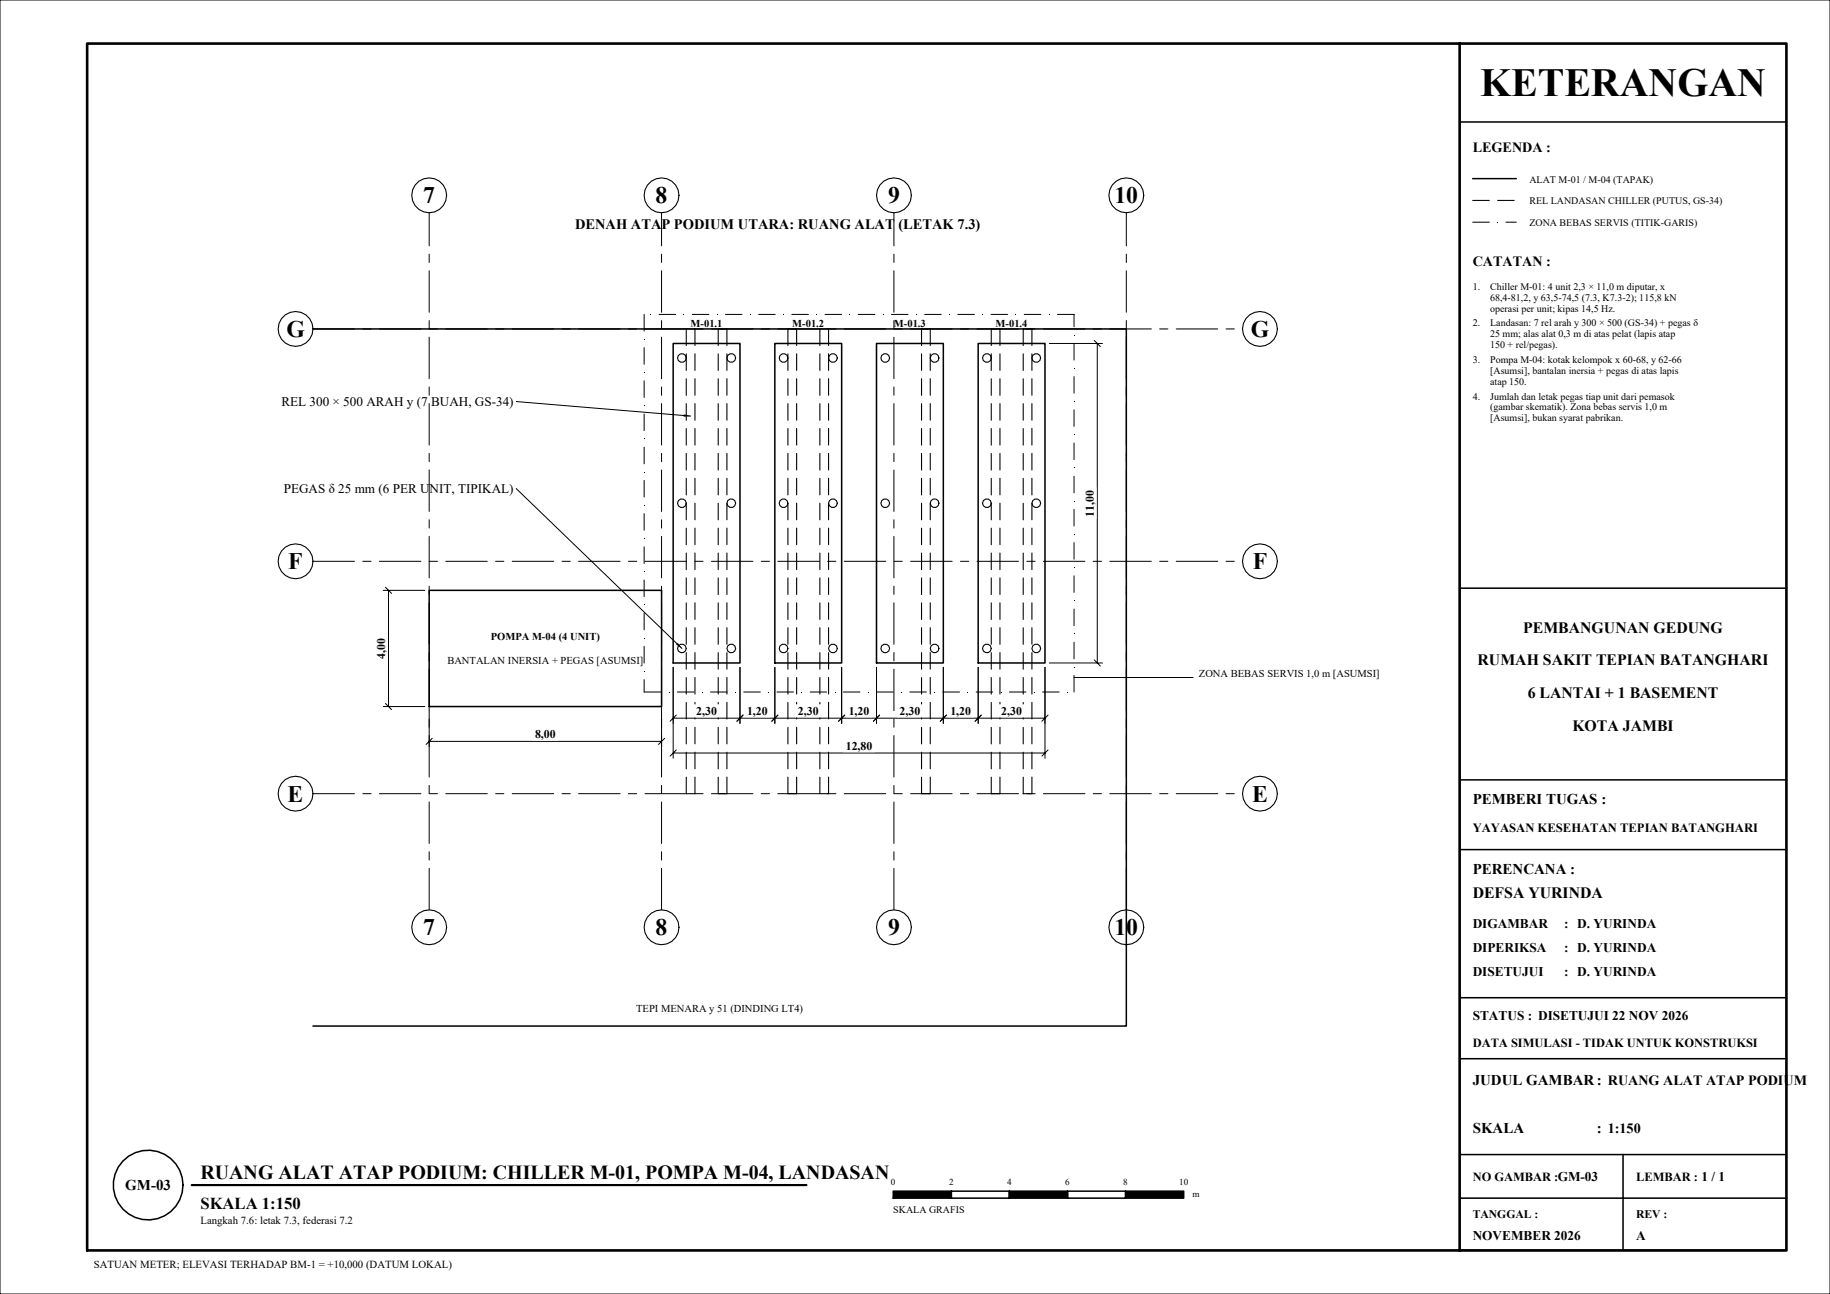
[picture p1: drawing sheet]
<svg xmlns="http://www.w3.org/2000/svg" width="420mm" height="297mm" viewBox="0 0 420 297" stroke-linecap="round" stroke-linejoin="round" font-family="sans-serif">
<!-- layer: KERTAS-TEKS -->
<g fill="#000">
<path d="M343.6 50.9h.2v.2h-.2z"/>
<path d="M205 275h13.3v-1.6zM205 273.4v1.6l13.3-1.6z"/>
<path d="M231.7 275h13.3v-1.6zM231.7 273.4v1.6l13.3-1.6z"/>
<path d="M258.3 275h13.4v-1.6zM258.3 273.4v1.6l13.4-1.6z"/>
</g>
<!-- layer: KOP -->
<path d="M0 0h420v297h-420z" fill="none" stroke="#000" stroke-width=".23"/>
<path d="M20 10h390v277h-390zM335 10v277" fill="none" stroke="#000" stroke-width=".6"/>
<path d="M335 28h75M335 135h75M335 179h75M335 195h75M335 229h75M335 243h75M335 265h75M335 275h75M372.5 265v22M335 287h75" fill="none" stroke="#000" stroke-width=".35"/>
<!-- layer: KERTAS-TEKS -->
<g fill="none" stroke="#000" stroke-width=".35">
<path d="M338 41h10"/>
<circle cx="34" cy="272" r="8"/>
</g>
<path d="M44 272h141.1" fill="none" stroke="#000" stroke-width=".5"/>
<path d="M338 46h3.8M343.7 46h3.8" fill="none" stroke="#000" stroke-width=".25"/>
<path d="M338 51h3.8M345.6 51h2.4" fill="none" stroke="#000" stroke-width=".23"/>
<!-- layer: S-GRID -->
<g fill="none" stroke="#000" stroke-width=".23">
<path d="M98.5 48.8v7.6M98.5 58.3v1.9M151.8 48.8v7.6M151.8 58.3v1.9M205.2 48.8v7.6M205.2 58.3v1.9M258.5 48.8v7.6M258.5 58.3v1.9M71.8 75.5h9.6M83.3 75.5h1.9M87.1 75.5h9.5M98.5 62.1v9.6"/>
<path d="M98.5 73.6v1.9h1.9M98.5 77.4v9.5M102.3 75.5h9.5M113.7 75.5h1.9M117.6 75.5h9.5M129 75.5h1.9M132.8 75.5h9.5M144.2 75.5h1.9M148 75.5h9.6M151.8 62.1v9.6M151.8 73.6v1.9M151.8 77.4v9.5"/>
<path d="M159.5 75.5h1.9M163.3 75.5h9.5M174.7 75.5h1.9M178.5 75.5h9.5M189.9 75.5h1.9M193.8 75.5h9.5M205.2 62.1v9.6M205.2 73.6v1.9h1.9M205.2 77.4v9.5M209 75.5h9.5M220.4 75.5h1.9M224.2 75.5h9.6"/>
<path d="M235.7 75.5h1.9M239.5 75.5h9.5M250.9 75.5h1.9M254.7 75.5h9.5M258.5 62.1v9.6M258.5 73.6v1.9M258.5 77.4v9.5M266.1 75.5h1.9M270 75.5h9.5M281.4 75.5h1.9M98.5 88.8v1.9M98.5 92.6v9.6"/>
<path d="M151.8 88.8v1.9M151.8 92.6v9.6M205.2 88.8v1.9M205.2 92.6v9.6M258.5 88.8v1.9M258.5 92.6v9.6M98.5 104.1v1.9M98.5 107.9v9.5M98.5 119.3v1.9M151.8 104.1v1.9M151.8 107.9v9.5M151.8 119.3v1.9"/>
<path d="M205.2 104.1v1.9M205.2 107.9v9.5M205.2 119.3v1.9M258.5 104.1v1.9M258.5 107.9v9.5M258.5 119.3v1.9M71.8 128.8h9.6M83.3 128.8h1.9M87.1 128.8h9.5M98.5 123.1v9.5M98.5 134.5v1.9M98.5 138.3v9.6"/>
<path d="M98.5 128.8h1.9M102.3 128.8h9.5M113.7 128.8h1.9M117.6 128.8h9.5M129 128.8h1.9M132.8 128.8h9.5M144.2 128.8h1.9M148 128.8h9.6M151.8 123.1v9.5M151.8 134.5v1.9M151.8 138.3v9.6M159.5 128.8h1.9"/>
<path d="M163.3 128.8h9.5M174.7 128.8h1.9M178.5 128.8h9.5M189.9 128.8h1.9M193.8 128.8h9.5M205.2 123.1v9.5M205.2 134.5v1.9M205.2 138.3v9.6M205.2 128.8h1.9M209 128.8h9.5M220.4 128.8h1.9M224.2 128.8h9.6"/>
<path d="M235.7 128.8h1.9M239.5 128.8h9.5M250.9 128.8h1.9M254.7 128.8h9.5M258.5 123.1v9.5M258.5 134.5v1.9M258.5 138.3v9.6M266.1 128.8h1.9M270 128.8h9.5M281.4 128.8h1.9M98.5 149.8v1.9M98.5 153.6v9.5"/>
<path d="M151.8 149.8v1.9M151.8 153.6v9.5M205.2 149.8v1.9M205.2 153.6v9.5M258.5 149.8v1.9M258.5 153.6v9.5M98.5 165v1.9M98.5 168.8v9.6M151.8 165v1.9M151.8 168.8v9.6M205.2 165v1.9M205.2 168.8v9.6"/>
<path d="M258.5 165v1.9M258.5 168.8v9.6M71.8 182.2h9.6M83.3 182.2h1.9M87.1 182.2h9.5M98.5 180.3v1.9h1.9M98.5 184.1v9.5M98.5 195.5v1.9M98.5 199.3v9.5M102.3 182.2h9.5M113.7 182.2h1.9M117.6 182.2h9.5"/>
<path d="M129 182.2h1.9M132.8 182.2h9.5M144.2 182.2h1.9M148 182.2h9.6M151.8 180.3v1.9M151.8 184.1v9.5M151.8 195.5v1.9M151.8 199.3v9.5M159.5 182.2h1.9M163.3 182.2h9.5M174.7 182.2h1.9M178.5 182.2h9.5"/>
<path d="M189.9 182.2h1.9M193.8 182.2h9.5M205.2 180.3v1.9h1.9M205.2 184.1v9.5M205.2 195.5v1.9M205.2 199.3v9.5M209 182.2h9.5M220.4 182.2h1.9M224.2 182.2h9.6M235.7 182.2h1.9M239.5 182.2h9.5M250.9 182.2h1.9"/>
<path d="M254.7 182.2h9.5M258.5 180.3v1.9M258.5 184.1v9.5M258.5 195.5v1.9M258.5 199.3v9.5M266.1 182.2h1.9M270 182.2h9.5M281.4 182.2h1.9"/>
</g>
<!-- layer: S-GRID-GELEMBUNG -->
<g fill="none" stroke="#000" stroke-width=".25">
<circle cx="98.5" cy="44.8" r="4"/>
<circle cx="151.8" cy="44.8" r="4"/>
<circle cx="205.2" cy="44.8" r="4"/>
<circle cx="258.5" cy="44.8" r="4"/>
<circle cx="67.8" cy="75.5" r="4"/>
<circle cx="289.2" cy="75.5" r="4"/>
<circle cx="67.8" cy="128.8" r="4"/>
<circle cx="289.2" cy="128.8" r="4"/>
<circle cx="67.8" cy="182.2" r="4"/>
<circle cx="289.2" cy="182.2" r="4"/>
<circle cx="98.5" cy="212.8" r="4"/>
<circle cx="151.8" cy="212.8" r="4"/>
<circle cx="205.2" cy="212.8" r="4"/>
<circle cx="258.5" cy="212.8" r="4"/>
</g>
<!-- layer: A-TEPI -->
<path d="M71.8 75.5h186.7v160h-186.7" fill="none" stroke="#000" stroke-width=".35"/>
<!-- layer: S-REL -->
<g fill="none" stroke="#000" stroke-width=".25">
<path d="M159.5 79.3v-3.8h-2v3.8M166.8 79.3v-3.8h-2v3.8M182.8 79.3v-3.8h-2v3.8M190.2 79.3v-3.8h-2v3.8M213.5 79.3v-3.8h-2v3.8M229.5 79.3v-3.8h-2v3.8M236.8 79.3v-3.8h-2v3.8M157.5 81.2v3.8M157.5 86.9v3.8M157.5 92.6v3.9M157.5 98.4v3.8M159.5 81.2v3.8"/>
<path d="M159.5 86.9v3.8M159.5 92.6v3.8M159.5 98.3v3.9M164.8 81.2v3.8M164.8 86.9v3.8M164.8 92.6v3.9M164.8 98.4v3.8M166.8 81.2v3.8M166.8 86.9v3.8M166.8 92.6v3.8M166.8 98.3v3.9M180.8 81.2v3.8"/>
<path d="M180.8 86.9v3.8M180.8 92.6v3.9M180.8 98.4v3.8M182.8 81.2v3.8M182.8 86.9v3.8M182.8 92.6v3.8M182.8 98.3v3.9M188.2 81.2v3.8M188.2 86.9v3.8M188.2 92.6v3.9M188.2 98.4v3.8M190.2 81.2v3.8"/>
<path d="M190.2 86.9v3.8M190.2 92.6v3.8M190.2 98.3v3.9M211.5 81.2v3.8M211.5 86.9v3.8M211.5 92.6v3.9M211.5 98.4v3.8M213.5 81.2v3.8M213.5 86.9v3.8M213.5 92.6v3.8M213.5 98.3v3.9M227.5 81.2v3.8"/>
<path d="M227.5 86.9v3.8M227.5 92.6v3.9M227.5 98.4v3.8M229.5 81.2v3.8M229.5 86.9v3.8M229.5 92.6v3.8M229.5 98.3v3.9M234.8 81.2v3.8M234.8 86.9v3.8M234.8 92.6v3.9M234.8 98.4v3.8M236.8 81.2v3.8"/>
<path d="M236.8 86.9v3.8M236.8 92.6v3.8M236.8 98.3v3.9M157.5 104.1v3.8M157.5 109.8v3.8M157.5 115.5v3.8M159.5 104.1v3.8M159.5 109.8v3.8M159.5 115.5v3.8M164.8 104.1v3.8M164.8 109.8v3.8M164.8 115.5v3.8"/>
<path d="M166.8 104.1v3.8M166.8 109.8v3.8M166.8 115.5v3.8M180.8 104.1v3.8M180.8 109.8v3.8M180.8 115.5v3.8M182.8 104.1v3.8M182.8 109.8v3.8M182.8 115.5v3.8M188.2 104.1v3.8M188.2 109.8v3.8M188.2 115.5v3.8"/>
<path d="M190.2 104.1v3.8M190.2 109.8v3.8M190.2 115.5v3.8M211.5 104.1v3.8M211.5 109.8v3.8M211.5 115.5v3.8M213.5 104.1v3.8M213.5 109.8v3.8M213.5 115.5v3.8M227.5 104.1v3.8M227.5 109.8v3.8M227.5 115.5v3.8"/>
<path d="M229.5 104.1v3.8M229.5 109.8v3.8M229.5 115.5v3.8M234.8 104.1v3.8M234.8 109.8v3.8M234.8 115.5v3.8M236.8 104.1v3.8M236.8 109.8v3.8M236.8 115.5v3.8M157.5 121.2v3.8M157.5 126.9v3.8M157.5 132.6v3.9"/>
<path d="M157.5 138.4v3.8M159.5 121.2v3.8M159.5 126.9v3.8M159.5 132.6v3.8M159.5 138.4v3.8M164.8 121.2v3.8M164.8 126.9v3.8M164.8 132.6v3.9M164.8 138.4v3.8M166.8 121.2v3.8M166.8 126.9v3.8M166.8 132.6v3.8"/>
<path d="M166.8 138.4v3.8M180.8 121.2v3.8M180.8 126.9v3.8M180.8 132.6v3.9M180.8 138.4v3.8M182.8 121.2v3.8M182.8 126.9v3.8M182.8 132.6v3.8M182.8 138.4v3.8M188.2 121.2v3.8M188.2 126.9v3.8M188.2 132.6v3.9"/>
<path d="M188.2 138.4v3.8M190.2 121.2v3.8M190.2 126.9v3.8M190.2 132.6v3.8M190.2 138.4v3.8M211.5 121.2v3.8M211.5 126.9v3.8M211.5 132.6v3.9M211.5 138.4v3.8M213.5 121.2v3.8M213.5 126.9v3.8M213.5 132.6v3.8"/>
<path d="M213.5 138.4v3.8M227.5 121.2v3.8M227.5 126.9v3.8M227.5 132.6v3.9M227.5 138.4v3.8M229.5 121.2v3.8M229.5 126.9v3.8M229.5 132.6v3.8M229.5 138.4v3.8M234.8 121.2v3.8M234.8 126.9v3.8M234.8 132.6v3.9"/>
<path d="M234.8 138.4v3.8M236.8 121.2v3.8M236.8 126.9v3.8M236.8 132.6v3.8M236.8 138.4v3.8M157.5 144.1v3.8M157.5 149.8v3.8M157.5 155.5v3.8M159.5 144.1v3.8M159.5 149.8v3.8M159.5 155.5v3.8M164.8 144.1v3.8"/>
<path d="M164.8 149.8v3.8M164.8 155.5v3.8M166.8 144.1v3.8M166.8 149.8v3.8M166.8 155.5v3.8M180.8 144.1v3.8M180.8 149.8v3.8M180.8 155.5v3.8M182.8 144.1v3.8M182.8 149.8v3.8M182.8 155.5v3.8M188.2 144.1v3.8"/>
<path d="M188.2 149.8v3.8M188.2 155.5v3.8M190.2 144.1v3.8M190.2 149.8v3.8M190.2 155.5v3.8M211.5 144.1v3.8M211.5 149.8v3.8M211.5 155.5v3.8M213.5 144.1v3.8M213.5 149.8v3.8M213.5 155.5v3.8M227.5 144.1v3.8"/>
<path d="M227.5 149.8v3.8M227.5 155.5v3.8M229.5 144.1v3.8M229.5 149.8v3.8M229.5 155.5v3.8M234.8 144.1v3.8M234.8 149.8v3.8M234.8 155.5v3.8M236.8 144.1v3.8M236.8 149.8v3.8M236.8 155.5v3.8M157.5 161.2v3.8"/>
<path d="M157.5 166.9v3.8M157.5 172.7v3.8M159.5 178.4v3.8h-2v-3.8M159.5 161.2v3.8M159.5 166.9v3.8M159.5 172.6v3.9M164.8 161.2v3.8M164.8 166.9v3.8M164.8 172.7v3.8M166.8 178.4v3.8h-2v-3.8M166.8 161.2v3.8M166.8 166.9v3.8"/>
<path d="M166.8 172.6v3.9M180.8 161.2v3.8M180.8 166.9v3.8M180.8 172.7v3.8M182.8 178.4v3.8h-2v-3.8M182.8 161.2v3.8M182.8 166.9v3.8M182.8 172.6v3.9M188.2 161.2v3.8M188.2 166.9v3.8M188.2 172.7v3.8M190.2 178.4v3.8h-2v-3.8"/>
<path d="M190.2 161.2v3.8M190.2 166.9v3.8M190.2 172.6v3.9M211.5 161.2v3.8M211.5 166.9v3.8M211.5 172.7v3.8M213.5 178.4v3.8h-2v-3.8M213.5 161.2v3.8M213.5 166.9v3.8M213.5 172.6v3.9M227.5 161.2v3.8M227.5 166.9v3.8"/>
<path d="M227.5 172.7v3.8M229.5 178.4v3.8h-2v-3.8M229.5 161.2v3.8M229.5 166.9v3.8M229.5 172.6v3.9M234.8 161.2v3.8M234.8 166.9v3.8M234.8 172.7v3.8M236.8 178.4v3.8h-2v-3.8M236.8 161.2v3.8M236.8 166.9v3.8M236.8 172.6v3.9"/>
</g>
<!-- layer: M-ALAT -->
<path d="M154.5 78.8h15.3v73.4h-15.3zM177.8 78.8h15.4v73.4h-15.4zM201.2 78.8h15.3v73.4h-15.3zM224.5 78.8h15.3v73.4h-15.3zM98.5 135.5h53.3v26.7h-53.3z" fill="none" stroke="#000" stroke-width=".35"/>
<!-- layer: M-PEGAS -->
<g fill="none" stroke="#000" stroke-width=".25">
<circle cx="156.5" cy="82.2" r="1"/>
<circle cx="167.8" cy="82.2" r="1"/>
<circle cx="179.8" cy="82.2" r="1"/>
<circle cx="191.2" cy="82.2" r="1"/>
<circle cx="203.2" cy="82.2" r="1"/>
<circle cx="214.5" cy="82.2" r="1"/>
<circle cx="226.5" cy="82.2" r="1"/>
<circle cx="237.8" cy="82.2" r="1"/>
<circle cx="156.5" cy="115.5" r="1"/>
<circle cx="167.8" cy="115.5" r="1"/>
<circle cx="179.8" cy="115.5" r="1"/>
<circle cx="191.2" cy="115.5" r="1"/>
<circle cx="203.2" cy="115.5" r="1"/>
<circle cx="214.5" cy="115.5" r="1"/>
<circle cx="226.5" cy="115.5" r="1"/>
<circle cx="237.8" cy="115.5" r="1"/>
<circle cx="156.5" cy="148.8" r="1"/>
<circle cx="167.8" cy="148.8" r="1"/>
<circle cx="179.8" cy="148.8" r="1"/>
<circle cx="191.2" cy="148.8" r="1"/>
<circle cx="203.2" cy="148.8" r="1"/>
<circle cx="214.5" cy="148.8" r="1"/>
<circle cx="226.5" cy="148.8" r="1"/>
<circle cx="237.8" cy="148.8" r="1"/>
</g>
<!-- layer: M-BEBAS -->
<g fill="none" stroke="#000" stroke-width=".23">
<path d="M147.8 72.2v3.8M147.8 79.8v3.8M151.2 72.2h3.9M158.9 72.2h3.8M166.5 72.2h3.8M174.1 72.2h3.8M181.7 72.2h3.8M189.4 72.2h3.8M197 72.2h3.8M204.6 72.2h3.8M212.2 72.2h3.8M219.8 72.2h3.8"/>
<path d="M227.5 72.2h3.8M235.1 72.2h3.8M242.7 72.2h3.8v2.8M246.5 78.8v3.8M147.8 87.4v3.8M147.8 95v3.8M246.5 86.4v3.9M246.5 94.1v3.8M147.8 102.6v3.9M147.8 110.3v3.8M147.8 117.9v3.8M246.5 101.7v3.8"/>
<path d="M246.5 109.3v3.8M246.5 116.9v3.8M147.8 125.5v3.8M147.8 133.1v3.8M246.5 124.5v3.9M246.5 132.2v3.8M246.5 139.8v3.8M147.8 156v2.8h3.8M147.8 140.7v3.9M147.8 148.4v3.8M155.5 158.8h3.8M163.1 158.8h3.8"/>
<path d="M170.7 158.8h3.8M178.3 158.8h3.8M185.9 158.8h3.8M193.6 158.8h3.8M201.2 158.8h3.8M208.8 158.8h3.8M216.4 158.8h3.8M224 158.8h3.8M231.7 158.8h3.8M239.3 158.8h3.8M246.5 147.4v3.8M246.5 155v3.8"/>
</g>
<g fill="#000">
<path d="M147.7 77.8h.2v.2h-.2zM149.3 72.1h.1v.2h-.1zM156.9 72.1h.2v.2h-.2zM164.5 72.1h.2v.2h-.2zM172.1 72.1h.2v.2h-.2zM179.7 72.1h.2v.2h-.2zM187.4 72.1h.1v.2h-.1zM195 72.1h.2v.2h-.2zM202.6 72.1h.2v.2h-.2zM210.2 72.1h.2v.2h-.2zM217.8 72.1h.2v.2h-.2zM225.5 72.1h.1v.2h-.1z"/>
<path d="M233.1 72.1h.2v.2h-.2zM240.7 72.1h.2v.2h-.2zM246.4 76.8h.2v.2h-.2zM147.7 85.4h.2v.2h-.2zM147.7 93h.2v.2h-.2zM246.4 99.7h.2v.2h-.2zM246.4 92.1h.2v.1h-.2zM246.4 84.5h.2v.1h-.2zM147.7 100.7h.2v.1h-.2zM147.7 108.3h.2v.1h-.2zM147.7 115.9h.2v.2h-.2zM246.4 114.9h.2v.2h-.2z"/>
<path d="M246.4 107.3h.2v.2h-.2zM147.7 123.5h.2v.2h-.2zM147.7 131.1h.2v.2h-.2zM147.7 138.8h.2v.1h-.2zM246.4 137.8h.2v.2h-.2zM246.4 130.2h.2v.1h-.2zM246.4 122.6h.2v.1h-.2zM147.7 146.4h.2v.1h-.2zM147.7 154h.2v.2h-.2zM153.5 158.7h.1v.2h-.1zM161.1 158.7h.2v.2h-.2zM168.7 158.7h.2v.2h-.2z"/>
<path d="M176.3 158.7h.2v.2h-.2zM183.9 158.7h.2v.2h-.2zM191.6 158.7h.1v.2h-.1zM199.2 158.7h.2v.2h-.2zM206.8 158.7h.2v.2h-.2zM214.4 158.7h.2v.2h-.2zM222 158.7h.2v.2h-.2zM229.7 158.7h.1v.2h-.1zM237.3 158.7h.2v.2h-.2zM244.9 158.7h.2v.2h-.2zM246.4 153h.2v.2h-.2zM246.4 145.4h.2v.2h-.2z"/>
</g>
<!-- layer: M-TEKS -->
<path d="M246.5 155.5h27.3" fill="none" stroke="#000" stroke-width=".23"/>
<!-- layer: C-UKURAN -->
<path d="M154.5 153.2v12.8M169.8 153.2v12.8M154.5 164.8h15.3M155.2 164.1l-1.4 1.4M170.5 164.1l-1.4 1.4" fill="none" stroke="#000" stroke-width=".23"/>
<path d="M159.2 164.7h5.9v-3zM159.2 161.7v3l5.9-3z" fill="#fff"/>
<path d="M169.8 153.2v12.8M177.8 153.2v12.8M169.8 164.8h8M170.5 164.1l-1.4 1.4M178.5 164.1l-1.4 1.4" fill="none" stroke="#000" stroke-width=".23"/>
<path d="M170.9 164.7h5.9v-3zM170.9 161.7v3l5.9-3z" fill="#fff"/>
<path d="M177.8 153.2v12.8M193.2 153.2v12.8M177.8 164.8h15.4M178.5 164.1l-1.4 1.4M193.9 164.1l-1.4 1.4" fill="none" stroke="#000" stroke-width=".23"/>
<path d="M182.5 164.7h6v-3zM182.5 161.7v3l6-3z" fill="#fff"/>
<path d="M193.2 153.2v12.8M201.2 153.2v12.8M193.2 164.8h8M193.9 164.1l-1.4 1.4M201.9 164.1l-1.4 1.4" fill="none" stroke="#000" stroke-width=".23"/>
<path d="M194.2 164.7h5.9v-3zM194.2 161.7v3l5.9-3z" fill="#fff"/>
<path d="M201.2 153.2v12.8M216.5 153.2v12.8M201.2 164.8h15.3M201.9 164.1l-1.4 1.4M217.2 164.1l-1.4 1.4" fill="none" stroke="#000" stroke-width=".23"/>
<path d="M205.9 164.7h5.9v-3zM205.9 161.7v3l5.9-3z" fill="#fff"/>
<path d="M216.5 153.2v12.8M224.5 153.2v12.8M216.5 164.8h8M217.2 164.1l-1.4 1.4M225.2 164.1l-1.4 1.4" fill="none" stroke="#000" stroke-width=".23"/>
<path d="M217.5 164.7h6v-3zM217.5 161.7v3l6-3z" fill="#fff"/>
<path d="M224.5 153.2v12.8M239.8 153.2v12.8M224.5 164.8h15.3M225.2 164.1l-1.4 1.4M240.5 164.1l-1.4 1.4" fill="none" stroke="#000" stroke-width=".23"/>
<path d="M229.2 164.7h5.9v-3zM229.2 161.7v3l5.9-3z" fill="#fff"/>
<path d="M154.5 153.2v20.8M239.8 153.2v20.8M154.5 172.8h85.3M155.2 172.1l-1.4 1.4M240.5 172.1l-1.4 1.4" fill="none" stroke="#000" stroke-width=".23"/>
<path d="M193.5 172.7h7.3v-3zM193.5 169.7v3l7.3-3z" fill="#fff"/>
<path d="M240.8 78.8h12.2M251.1 78.1l1.4 1.4M251.8 78.8v73.4M240.8 152.2h12.2M251.1 151.5l1.4 1.4" fill="none" stroke="#000" stroke-width=".23"/>
<path d="M248.7 111.8l3 7.4v-7.4zM248.7 111.8v7.4h3z" fill="#fff"/>
<path d="M98.5 163.2v8.2M98.5 170.2h53.3M99.2 169.5l-1.4 1.4M151.8 163.2v8.2M152.5 169.5l-1.4 1.4" fill="none" stroke="#000" stroke-width=".23"/>
<path d="M122.2 170h5.9v-3zM122.2 167v3l5.9-3z" fill="#fff"/>
<path d="M88 135.5h9.5M88.5 134.8l1.4 1.4M89.2 135.5v26.7M88 162.2h9.5M88.5 161.5l1.4 1.4" fill="none" stroke="#000" stroke-width=".23"/>
<path d="M86 145.9l3 5.9v-5.9zM86 145.9v5.9h3z" fill="#fff"/>
<!-- layer: M-TEKS -->
<path d="M118.5 92.2h.1M118.5 92.2l40 3.3M118.5 112.2h.1M118.5 112.2l38 36.6" fill="none" stroke="#000" stroke-width=".23"/>
<path d="M156.9 95.1l1.6 .4-1.6 .1zM155.5 147.5l1 1.3-1.3-.9z" fill="#000"/>
<!-- layer: KERTAS-TEKS -->
<path d="M205 273.4h13.3v1.6h-13.3zM218.3 273.4h13.4v1.6h-13.4zM231.7 273.4h13.3v1.6h-13.3zM245 273.4h13.3v1.6h-13.3zM258.3 273.4h13.4v1.6h-13.4z" fill="none" stroke="#000" stroke-width=".35"/>
<text font-size="9.2" x="339.7" y="22">KETERANGAN</text>
<g font-size="5.4">
<text x="97.1" y="46.6">7</text>
<text x="150.5" y="46.6">8</text>
<text x="203.8" y="46.6">9</text>
<text x="255.8" y="46.6">10</text>
<text x="65.7" y="77.3">G</text>
<text x="287.1" y="77.3">G</text>
<text x="66.2" y="130.6">F</text>
<text x="287.5" y="130.6">F</text>
<text x="66" y="184">E</text>
<text x="287.4" y="184">E</text>
<text x="97.1" y="214.6">7</text>
<text x="150.5" y="214.6">8</text>
<text x="203.8" y="214.6">9</text>
<text x="255.8" y="214.6">1</text>
<text x="258.5" y="214.6">0</text>
</g>
<text font-size="4.6" x="46" y="270.5">RUANG ALAT ATAP PODIUM: CHILLER M-01, POMPA M-04, LANDASAN</text>
<text font-size="3.8" x="46" y="277.5">SKALA 1:150</text>
<g font-size="3.6">
<text x="349.6" y="145.2">PEMBANGUNAN GEDUNG</text>
<text x="339.1" y="152.7">RUMAH SAKIT TEPIAN BATANGHARI</text>
<text x="350.6" y="160.2">6 LANTAI + 1 BASEMENT</text>
<text x="360.9" y="167.7">KOTA JAMBI</text>
<text x="338" y="206">DEFSA YURINDA</text>
</g>
<g font-size="3.4">
<text x="338" y="184.5">PEMBERI TUGAS :</text>
<text x="338" y="200.5">PERENCANA :</text>
<text x="338" y="249">JUDUL GAMBAR: RUANG ALAT ATAP PODIUM</text>
<text x="338" y="260">SKALA</text>
<text x="366.5" y="260">: 1:150</text>
<text x="28.8" y="273.1">GM-03</text>
</g>
<g font-size="3.3">
<text x="132" y="52.6">DENAH ATAP PODIUM UTARA: RUANG ALAT</text>
<text x="206.2" y="52.6">(LETAK 7.3)</text>
</g>
<g font-size="3.2">
<text x="338" y="35">LEGENDA :</text>
<text x="338" y="61">CATATAN :</text>
</g>
<g font-size="3.1">
<text x="338" y="213">DIGAMBAR</text>
<text x="359" y="213">: D. YURINDA</text>
<text x="338" y="218.5">DIPERIKSA</text>
<text x="359" y="218.5">: D. YURINDA</text>
<text x="338" y="224">DISETUJUI</text>
<text x="359" y="224">: D. YURINDA</text>
<text x="338" y="234">STATUS : DISETUJUI 22 NOV 2026</text>
<text x="338" y="284.5">NOVEMBER 2026</text>
<text x="375.5" y="284.5">A</text>
</g>
<g font-size="3">
<text x="64.6" y="93.2">REL 300 × 500 ARAH y (7</text>
<text x="98.9" y="93.2">BUAH, GS-34)</text>
<text x="65.1" y="113.2">PEGAS δ 25 mm (6 PER U</text>
<text x="98.6" y="113.2">NIT, TIPIKAL)</text>
</g>
<g font-size="2.9">
<text x="338" y="191">YAYASAN KESEHATAN TEPIAN BATANGHARI</text>
<text x="338" y="240.2">DATA SIMULASI - TIDAK UNTUK KONSTRUKSI</text>
<text x="338" y="271">NO GAMBAR :GM-03</text>
<text x="375.5" y="271">LEMBAR : 1 / 1</text>
</g>
<g font-size="2.7">
<text x="251.1" y="118.6" transform="rotate(-90 251.1 118.6)">11,00</text>
<text x="88.4" y="151.2" transform="rotate(-90 88.4 151.2)">4,00</text>
<text x="159.8" y="164.1">2,30</text>
<text x="171.5" y="164.1">1,20</text>
<text x="183.1" y="164.1">2,30</text>
<text x="194.8" y="164.1">1,20</text>
<text x="206.5" y="164.1">2,30</text>
<text x="218.1" y="164.1">1,20</text>
<text x="229.8" y="164.1">2,30</text>
<text x="122.8" y="169.4">8,00</text>
<text x="194.1" y="172.1">12,80</text>
<text x="338" y="279.5">TANGGAL :</text>
<text x="375.5" y="279.5">REV :</text>
</g>
<g font-size="2.5">
<text x="46" y="281">Langkah 7.6: letak 7.3, federasi 7.2</text>
<text x="21.5" y="291">SATUAN METER; ELEVASI TERHADAP BM-1 = +10,000 (DATUM LOKAL)</text>
</g>
<g font-size="2.4">
<text x="158.5" y="75">M-01.1</text>
<text x="181.8" y="75">M-01.2</text>
<text x="205.2" y="75">M-01.3</text>
<text x="228.5" y="75">M-01.4</text>
<text x="112.7" y="147">POMPA M-04 (4 UNIT)</text>
<text x="102.7" y="152.3">BANTALAN INERSIA + PEGAS [ASUMSI]</text>
<text x="275.2" y="155.5">ZONA BEBAS SERVIS 1,0 m [ASUMSI]</text>
<text x="146" y="232.3">TEPI MENARA y 51 (DINDING LT4)</text>
</g>
<g font-size="2.3">
<text x="351" y="41.9">ALAT M-01 / M-04 (TAPAK)</text>
<text x="351" y="46.9">REL LANDASAN CHILLER (PUTUS, GS-34)</text>
<text x="351" y="51.9">ZONA BEBAS SERVIS (TITIK-GARIS)</text>
<text x="338" y="66.5">1.</text>
<text x="342" y="66.5">Chiller M-01: 4 unit 2,3 × 11,0 m diputar, x</text>
<text x="342" y="69">68,4-81,2, y 63,5-74,5 (7.3, K7.3-2); 115,8 kN</text>
<text x="342" y="71.5">operasi per unit; kipas 14,5 Hz.</text>
<text x="338" y="74.9">2.</text>
<text x="342" y="74.9">Landasan: 7 rel arah y 300 × 500 (GS-34) + pegas δ</text>
<text x="342" y="77.4">25 mm; alas alat 0,3 m di atas pelat (lapis atap</text>
<text x="338" y="83.3">3.</text>
<text x="342" y="79.9">150 + rel/pegas).</text>
<text x="342" y="83.3">Pompa M-04: kotak kelompok x 60-68, y 62-66</text>
<text x="342" y="85.8">[Asumsi], bantalan inersia + pegas di atas lapis</text>
<text x="342" y="88.3">atap 150.</text>
<text x="338" y="91.7">4.</text>
<text x="342" y="91.7">Jumlah dan letak pegas tiap unit dari pemasok</text>
<text x="342" y="94.2">(gambar skematik). Zona bebas servis 1,0 m</text>
<text x="342" y="96.7">[Asumsi], bukan syarat pabrikan.</text>
<text x="205" y="278.4">SKALA GRAFIS</text>
</g>
<g font-size="2.1">
<text x="204.5" y="271.9">0</text>
<text x="217.8" y="271.9">2</text>
<text x="231.1" y="271.9">4</text>
<text x="244.5" y="271.9">6</text>
<text x="257.8" y="271.9">8</text>
<text x="270.6" y="271.9">10</text>
<text x="273.7" y="274.8">m</text>
</g>
</svg>
